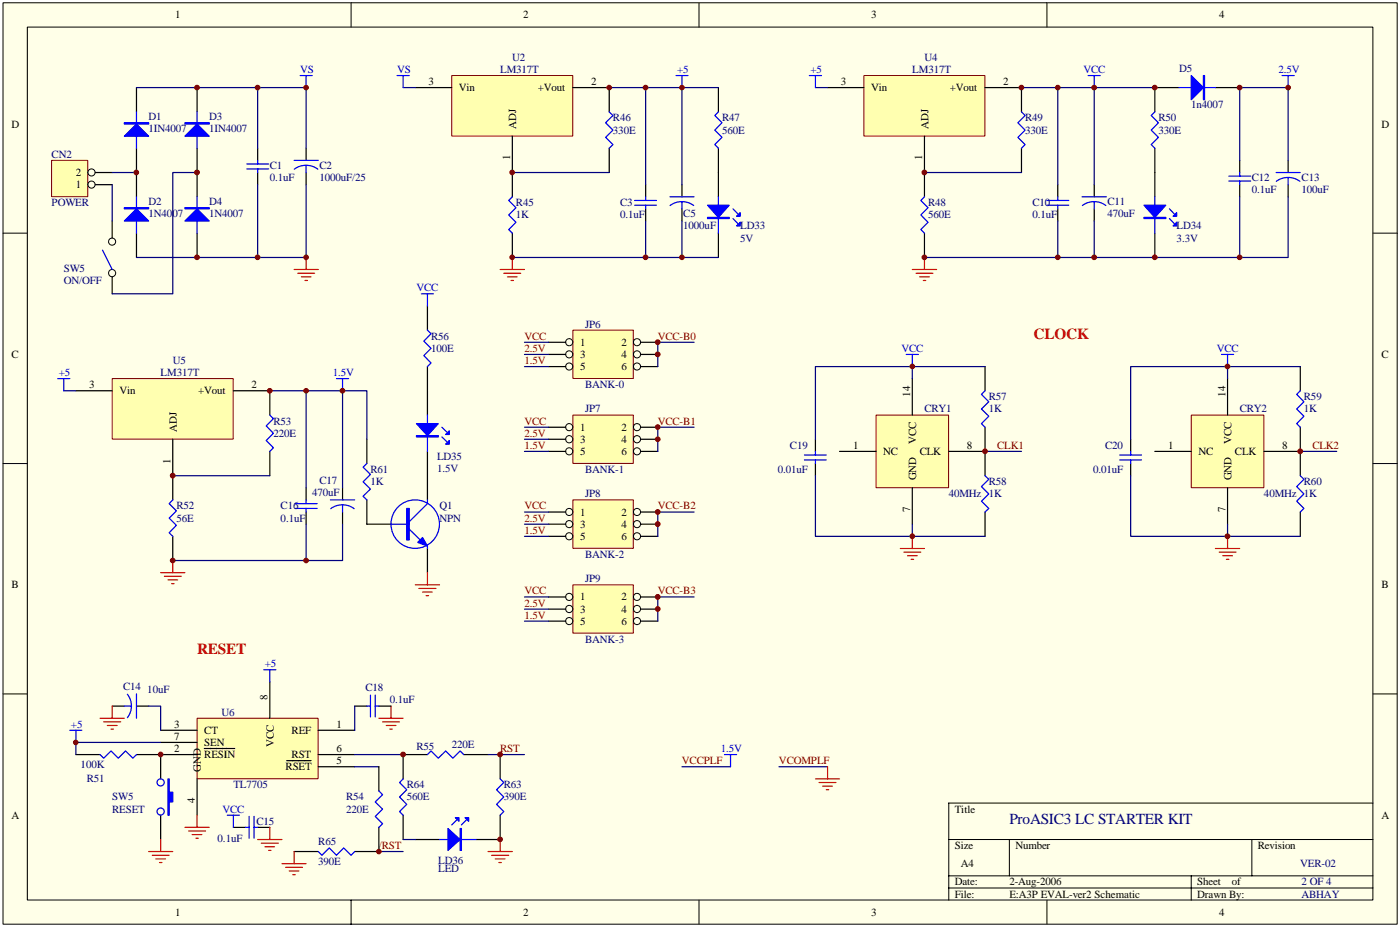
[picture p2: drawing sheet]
<svg xmlns="http://www.w3.org/2000/svg" width="242mm" height="160mm" viewBox="0 0 242 160" stroke-linecap="round" stroke-linejoin="round" font-family="sans-serif">
<path d="M.5 .5h241v159.2h-241z" fill="#ffffe8"/>
<g fill="none" stroke="#000" stroke-width=".17">
<path d="M.5 .5h241v159.2h-241zM4.7 4.7h232.6v150.8h-232.6zM60.7 .5v4.2M120.8 .5v4.2M181 .5v4.2M.5 40.3h4.2M237.4 40.3h4.2M.5 80.1h4.2M237.4 80.1h4.2M.5 119.9h4.2M237.4 119.9h4.2M237.4 138.7h-73.4v16.8"/>
<path d="M60.7 155.5v4.2M120.8 155.5v4.2M164 145h73.4M164 151.3h73.4M164 153.4h73.4M174.5 145v6.3M181 155.5v4.2M205.9 151.3v4.2M216.4 145v6.3"/>
</g>
<path d="M34.1 124.1h20.9v10.4h-20.9z" fill="#ffffb0"/>
<path d="M34.1 124.1h20.9v10.4h-20.9z" fill="none" stroke="#800000" stroke-width=".17"/>
<g fill="none" stroke="#000" stroke-width=".21">
<path d="M46.6 117.8v6.3M13.1 130.4h4.2M19.4 122h2.1M23.6 130.4h10.5M23.6 122h2.1M27.8 126.2h6.3M27.8 128.3h6.3M34.1 134.6v6.2M35.3 129.3h5.3M49.6 131.4h4.2M55 126.2h6.3M55 130.4h6.3"/>
<path d="M55 132.5h6.3M61.3 122h2.1M65.5 122h2.1M69.7 130.4h4.2M80.2 130.4h4.2M40.3 142.9h2.1M44.5 142.9h2.1"/>
</g>
<g fill="none" stroke="#00f" stroke-width=".21">
<path d="M22 119.9a3.3 3.3 0 0 1 0 4.1M23.6 119.9v4.2M17.3 130.4l.6 .6 1.3-1.3 1.2 1.3 1.3-1.3 1.3 1.3 .6-.6M21.5 122h1.2M63.4 122h.6M64 120.1v3.8M64.9 122h.6M64.9 120.1v3.8M73.9 130.4l.6-.7 1.3 1.3 1.2-1.3 1.3 1.3 1.2-1.3 .7 .7M39.3 140.8h2.1M40.3 140.8v2.1M42.4 142.9h.7"/>
<path d="M43.1 141v3.8M43.9 142.9h.6M43.9 141v3.8"/>
</g>
<g fill="none" stroke="#f00" stroke-width=".21">
<path d="M155.6 94.8h4.2M156.3 95.4h2.9M156.9 96h1.7M157.5 96.6h.4M157.7 92.7v2.1M17.3 124.1h4.2M17.9 124.7h3M18.5 125.3h1.7M19.2 126h.4M19.4 122v2.1M65.5 124.1h4.2M66.1 124.7h3"/>
<path d="M66.8 125.3h1.6M67.4 126h.4M67.6 122v2.1M44.5 145h4.2M45.2 145.7h2.9M45.8 146.3h1.7M46.4 146.9h.4M46.6 142.9v2.1"/>
</g>
<path d="M170.3 78h6.3M25.7 122h2.1v4.2M27.8 128.3h-14.7v2.1M61.3 132.5h4.2M61.3 122v4.2M61.3 130.4h8.4" fill="none" stroke="#000080" stroke-width=".21"/>
<path d="M8.9 27.7h6.3v6.3h-6.3z" fill="#ffffb0"/>
<path d="M8.9 27.7h6.3v6.3h-6.3z" fill="none" stroke="#800000" stroke-width=".17"/>
<g fill="none" stroke="#000" stroke-width=".17">
<circle cx="15.8" cy="31.9" r=".62"/>
<circle cx="15.8" cy="29.8" r=".62"/>
</g>
<path d="M23.6 15.1v4.2M34.1 15.1v4.2M16.5 31.9h2.9M16.5 29.8h2.9M23.6 25.6v8.4M34.1 25.6v8.4M44.5 25.6v2.1M44.5 29.8v2.1M52.9 25.6v2.1M52.9 29.8v2.1M23.6 40.3v4.2M34.1 40.3v4.2" fill="none" stroke="#000" stroke-width=".21"/>
<g fill="none" stroke="#00f" stroke-width=".21">
<path d="M23.6 19.3v6.3M34.1 19.3v6.3M51.9 13.1h2.1M52.9 13.1v2M23.6 34v6.3M34.1 34v6.3M42.7 28.3h3.7M42.7 29.2h3.7M44.5 27.7v.6M44.5 29.2v.6M50.8 27.7h4.2M50.9 29.2a3.4 3.4 0 0 1 4 0"/>
<path d="M52.9 28.6v1.2"/>
</g>
<g fill="#00f" stroke="#00f" stroke-width=".21">
<path d="M23.6 21.4l2.1 2.1h-4.2z"/>
<path d="M21.5 38.2l2.1-2.1 2.1 2.1z"/>
<path d="M32 23.5l2.1-2.1 2.1 2.1z"/>
<path d="M32 38.2l2.1-2.1 2.1 2.1z"/>
<path d="M21.5 21.2h4.2v.2h-4.2z" fill-rule="evenodd"/>
<path d="M21.5 35.9h4.2v.2h-4.2z" fill-rule="evenodd"/>
<path d="M32 21.2h4.2v.2h-4.2z" fill-rule="evenodd"/>
<path d="M32 35.9h4.2v.2h-4.2z" fill-rule="evenodd"/>
</g>
<path d="M23.6 15.1h29.3v10.5M44.5 15.1v10.5M19.4 29.8h4.2M44.5 31.9v12.6M52.9 31.9v12.6h-29.3" fill="none" stroke="#000080" stroke-width=".21"/>
<path d="M50.8 46.6h4.2M51.5 47.2h2.9M52.1 47.8h1.7M52.7 48.5h.4M52.9 44.5v2.1" fill="none" stroke="#f00" stroke-width=".21"/>
<path d="M78.1 13.1h20.9v10.4h-20.9z" fill="#ffffb0"/>
<path d="M78.1 13.1h20.9v10.4h-20.9z" fill="none" stroke="#800000" stroke-width=".17"/>
<path d="M71.8 15.1h6.3M99 15.1h6.3v4.2M88.6 23.5v10.5M105.3 25.6v4.2M111.6 31.9v2.1M111.6 36.1v2.1M117.9 31.9v2.1M117.9 36.1v2.1M88.6 40.3v4.2" fill="none" stroke="#000" stroke-width=".21"/>
<g fill="none" stroke="#00f" stroke-width=".21">
<path d="M68.6 13.1h2.1M69.7 13.1v2M105.3 19.3l.7 .7-1.3 1.2 1.3 1.3-1.3 1.2 1.3 1.3-.7 .6M116.9 13.1h2M117.9 13.1v2M88.6 34l-.7 .6 1.3 1.3-1.3 1.2 1.3 1.3-1.3 1.3 .7 .6M109.7 35.5h3.8M109.7 34.6h3.8M111.6 34v.6M111.6 35.5v.6M115.8 34h4.2M115.8 35.5a3.4 3.4 0 0 1 4.1 0"/>
<path d="M117.9 34.8v1.3"/>
</g>
<path d="M69.7 15.1h2.1M105.3 15.1h12.6v16.8M111.6 15.1v16.8M88.6 29.8h16.7M111.6 38.2v6.3M117.9 38.2v6.3h-29.3" fill="none" stroke="#000080" stroke-width=".21"/>
<path d="M86.5 46.6h4.2M87.1 47.2h2.9M87.7 47.8h1.7M88.3 48.5h.5M88.6 44.5v2.1" fill="none" stroke="#f00" stroke-width=".21"/>
<path d="M149.4 13.1h20.9v10.4h-20.9z" fill="#ffffb0"/>
<path d="M149.3 13.1h21v10.4h-21z" fill="none" stroke="#800000" stroke-width=".17"/>
<path d="M143.1 15.1h6.2M170.3 15.1h6.3v4.2M159.8 23.5v10.5M176.6 25.6v4.2M182.9 31.9v2.1M182.9 36.1v2.1M189.2 31.9v2.1M189.2 36.1v2.1M159.8 40.3v4.2" fill="none" stroke="#000" stroke-width=".21"/>
<g fill="none" stroke="#00f" stroke-width=".21">
<path d="M139.9 13.1h2.1M141 13.1v2M176.6 19.3l.6 .7-1.2 1.2 1.2 1.3-1.2 1.2 1.2 1.3-.6 .6M188.1 13.1h2.1M189.2 13.1v2M159.8 34l-.6 .6 1.2 1.3-1.2 1.2 1.2 1.3-1.2 1.3 .6 .6M181 35.5h3.8M181 34.6h3.8M182.9 34v.6M182.9 35.5v.6M187.1 34h4.2M187.1 35.5a3.4 3.4 0 0 1 4.1 0"/>
<path d="M189.2 34.8v1.3"/>
</g>
<path d="M141 15.1h2.1M176.6 15.1h12.6v16.8M182.9 15.1v16.8M159.8 29.8h16.8M182.9 38.2v6.3M189.2 38.2v6.3h-29.4" fill="none" stroke="#000080" stroke-width=".21"/>
<path d="M157.7 46.6h4.2M158.4 47.2h2.9M159 47.8h1.7M159.6 48.5h.4M159.8 44.5v2.1" fill="none" stroke="#f00" stroke-width=".21"/>
<path d="M19.4 65.4h20.9v10.5h-20.9z" fill="#ffffb0"/>
<path d="M19.4 65.4h20.9v10.5h-20.9z" fill="none" stroke="#800000" stroke-width=".17"/>
<g fill="none" stroke="#000" stroke-width=".21">
<path d="M124.2 15.1v4.2M199.6 15.1v4.2M124.2 25.6v8.4M199.6 25.6v8.4M73.9 52.9v4.1M124.2 40.3v4.2M199.6 40.3v4.2M13.1 67.5h6.3M29.9 75.9v10.5M40.3 67.5h6.3v4.2M46.6 78v4.2M73.9 63.3v8.4"/>
<path d="M73.9 78v4.2M29.9 92.7v4.1M52.9 84.3v2.1M52.9 88.5v2.1M59.2 84.3v2.1M59.2 88.5v2.1"/>
</g>
<g fill="none" stroke="#00f" stroke-width=".21">
<path d="M124.2 19.3l-.6 .7 1.2 1.2-1.2 1.3 1.2 1.2-1.2 1.3 .6 .6M199.6 19.3l-.6 .7 1.3 1.2-1.3 1.3 1.3 1.2-1.3 1.3 .6 .6M124.2 34v6.3M126.7 37.8l.8 .8M126.7 36.1l.8 .8M197.8 37.6h3.7v.2h-3.7zM199.6 34v6.3M202.2 37.8l.8 .8M202.2 36.1l.8 .8M73.9 57l.6 .7-1.2 1.2 1.2 1.3-1.2 1.2 1.2 1.3-.6 .6M10 65.4h2.1M11 65.4v2.1"/>
<path d="M46.6 71.7l.7 .6-1.3 1.3 1.3 1.3-1.3 1.2 1.3 1.3-.7 .6M58.2 65.4h2.1M59.2 65.4v2.1M73.9 71.7v6.3M76.4 75.5l.8 .8M76.4 73.8l.8 .8M156.7 61.2h2.1M157.7 61.2v2.1M29.9 86.4l-.7 .6 1.3 1.3-1.3 1.2 1.3 1.3-1.3 1.2 .7 .7M51 87.8h3.8M51 87h3.8M52.9 86.4v.6"/>
<path d="M52.9 87.8v.7M57.1 86.4h4.2M57.2 87.9a3.4 3.4 0 0 1 4 0M59.2 87.2v1.3M125.2 130.4h2.1M126.3 130.4v2.1"/>
</g>
<path d="M117.9 15.1h6.3M189.2 15.1h10.4M117.9 44.5h6.3M189.2 44.5h10.4M11 67.5h2.1M46.6 67.5h12.6v16.8M52.9 67.5v16.8M29.9 82.2h16.7M52.9 90.6v6.2M59.2 90.6v6.2h-29.3M117.9 132.5h8.4M134.7 132.5h8.4" fill="none" stroke="#000080" stroke-width=".21"/>
<g fill="none" stroke="#f00" stroke-width=".21">
<path d="M27.8 98.9h4.2M28.4 99.6h2.9M29.9 96.8v2.1M29 100.2h1.7M29.7 100.8h.4M141 134.6h4.1M141.6 135.2h2.9M142.2 135.8h1.7M142.8 136.4h.5M143.1 132.5v2.1M32 142.9h4.2M32.6 143.6h2.9"/>
<path d="M33.2 144.2h1.7M33.9 144.8h.4M34.1 140.8v2.1"/>
</g>
<g fill="#00f" stroke="#00f" stroke-width=".21">
<path d="M122.3 35.5h3.8l-1.9 2.1z"/>
<path d="M128 38.4v.6h-.7z"/>
<path d="M128 36.7v.7h-.7z"/>
<path d="M72 73.2h3.8l-1.9 2.1z"/>
<path d="M77.7 76.1v.6h-.7z"/>
<path d="M77.7 74.4v.7h-.7z"/>
<path d="M197.8 35.5h3.7l-1.9 2.1z"/>
<path d="M203.4 38.4v.6h-.6z"/>
<path d="M203.4 36.7v.7h-.6z"/>
<path d="M122.3 37.6h3.8v.2h-3.8z" fill-rule="evenodd"/>
<path d="M72 75.3h3.8v.2h-3.8z" fill-rule="evenodd"/>
</g>
<path d="M197.8 37.7h3.7" fill="none" stroke="#00f" stroke-width=".2"/>
<path d="M151.5 71.7h12.5v12.6h-12.5z" fill="#ffffb0"/>
<path d="M151.4 71.7h12.6v12.6h-12.6z" fill="none" stroke="#800000" stroke-width=".17"/>
<path d="M141 75.9v2.1M145.1 78h6.3M157.7 65.4v6.3M164 78h6.3M170.3 63.3v4.2M170.3 73.8v8.4M141 80.1v2.1M157.7 84.3v6.3M170.3 88.5v4.2" fill="none" stroke="#000" stroke-width=".21"/>
<path d="M139.1 79.5h3.7M139.1 78.6h3.7M141 78v.6M141 79.5v.6M170.3 67.5l-.6 .6 1.2 1.3-1.2 1.3 1.2 1.2-1.2 1.3 .6 .6M211.2 61.2h2.1M212.2 61.2v2.1M170.3 82.2l.6 .6-1.2 1.3 1.2 1.2-1.2 1.3 1.2 1.2-.6 .7" fill="none" stroke="#00f" stroke-width=".21"/>
<path d="M157.7 63.3h-16.7v12.6M170.3 63.3h-12.6v2.1M224.8 78h6.3M141 82.2v10.5h16.7M157.7 90.6v2.1h12.6" fill="none" stroke="#000080" stroke-width=".21"/>
<path d="M210.1 94.8h4.2M210.8 95.4h2.9M211.4 96h1.7M212 96.6h.4M212.2 92.7v2.1" fill="none" stroke="#f00" stroke-width=".21"/>
<path d="M206 71.7h12.5v12.6h-12.5z" fill="#ffffb0"/>
<path d="M205.9 71.7h12.6v12.6h-12.6z" fill="none" stroke="#800000" stroke-width=".17"/>
<g fill="none" stroke="#000" stroke-width=".21">
<path d="M199.6 15.1h4.2M210.1 15.1h4.2M214.3 27.7v2.1M214.3 31.9v2.1M222.7 27.7v2.1M222.7 31.9v2.1M195.5 75.9v2.1M199.6 78h6.3M212.2 65.4v6.3M218.5 78h6.3M224.8 63.3v4.2M224.8 73.8v8.4"/>
<path d="M195.5 80.1v2.1M212.2 84.3v6.3M224.8 88.5v4.2M27.8 130.4v4.2M27.8 140.8v4.2"/>
</g>
<g fill="none" stroke="#00f" stroke-width=".21">
<path d="M203.8 15.1h6.3M221.6 13.1h2.1M222.7 13.1v2M212.4 31.3h3.8M212.4 30.4h3.8M214.3 29.8v.6M214.3 31.3v.6M220.6 29.8h4.2M220.6 31.3a3.4 3.4 0 0 1 4.1 0M222.7 30.7v1.2M193.6 79.5h3.7M193.6 78.6h3.7"/>
<path d="M195.5 78v.6M195.5 79.5v.6M224.8 67.5l-.6 .6 1.2 1.3-1.2 1.3 1.2 1.2-1.2 1.3 .6 .6M224.8 82.2l.6 .6-1.2 1.3 1.2 1.2-1.2 1.3 1.2 1.2-.6 .7"/>
<circle cx="27.8" cy="135.2" r=".62"/>
<circle cx="27.8" cy="140.2" r=".62"/>
</g>
<path d="M214.3 27.7v-12.6h8.4v12.6M214.3 34v10.5M222.7 34v10.5h-23.1M212.2 63.3h-16.7v12.6M224.8 63.3h-12.6v2.1M195.5 82.2v10.5h16.7M212.2 90.6v2.1h12.6" fill="none" stroke="#000080" stroke-width=".21"/>
<g fill="#00f" stroke="#00f" stroke-width=".21">
<path d="M205.9 13.1l2.1 2-2.1 2.1z"/>
<path d="M29 134.6h.2v2.3h.7v1.6h-.7v2.3h-.2z" fill-rule="evenodd"/>
<path d="M208 13.1h.2v4.1h-.2z" fill-rule="evenodd"/>
</g>
<path d="M25.7 147.1h4.2M26.3 147.8h2.9M26.9 148.4h1.7M27.6 149h.4M27.8 145v2.1" fill="none" stroke="#f00" stroke-width=".21"/>
<path d="M99.1 57.1h10.4v8.3h-10.4z" fill="#ffffb0"/>
<path d="M99 57h10.5v8.4h-10.5z" fill="none" stroke="#800000" stroke-width=".17"/>
<g fill="none" stroke="#000" stroke-width=".17">
<circle cx="98.4" cy="59.1" r=".62"/>
<circle cx="110.1" cy="59.1" r=".62"/>
<circle cx="98.4" cy="61.2" r=".62"/>
<circle cx="98.4" cy="63.3" r=".62"/>
<circle cx="110.1" cy="61.2" r=".62"/>
<circle cx="110.1" cy="63.3" r=".62"/>
</g>
<path d="M94.8 59.1h3M110.8 59.1h2.9M94.8 61.2h3M94.8 63.3h3M110.8 61.2h2.9M110.8 63.3h2.9" fill="none" stroke="#000" stroke-width=".21"/>
<path d="M90.7 59.1h4.1M120 59.1h-6.3v4.2M90.7 61.2h4.1M90.7 63.3h4.1" fill="none" stroke="#000080" stroke-width=".21"/>
<path d="M99.1 71.7h10.4v8.4h-10.4z" fill="#ffffb0"/>
<path d="M99 71.7h10.5v8.4h-10.5z" fill="none" stroke="#800000" stroke-width=".17"/>
<g fill="none" stroke="#000" stroke-width=".17">
<circle cx="98.4" cy="75.9" r=".62"/>
<circle cx="98.4" cy="73.8" r=".62"/>
<circle cx="98.4" cy="78" r=".62"/>
<circle cx="110.1" cy="75.9" r=".62"/>
<circle cx="110.1" cy="73.8" r=".62"/>
<circle cx="110.1" cy="78" r=".62"/>
</g>
<path d="M94.8 73.8h3M94.8 75.9h3M94.8 78h3M110.8 73.8h2.9M110.8 75.9h2.9M110.8 78h2.9" fill="none" stroke="#000" stroke-width=".21"/>
<path d="M90.7 73.8h4.1M90.7 75.9h4.1M90.7 78h4.1M120 73.8h-6.3v4.2" fill="none" stroke="#000080" stroke-width=".21"/>
<path d="M99.1 86.4h10.4v8.3h-10.4z" fill="#ffffb0"/>
<path d="M99 86.4h10.5v8.3h-10.5z" fill="none" stroke="#800000" stroke-width=".17"/>
<g fill="none" stroke="#000" stroke-width=".17">
<circle cx="98.4" cy="90.5" r=".62"/>
<circle cx="98.4" cy="92.6" r=".62"/>
<circle cx="98.4" cy="88.4" r=".62"/>
<circle cx="110.1" cy="90.5" r=".62"/>
<circle cx="110.1" cy="92.6" r=".62"/>
<circle cx="110.1" cy="88.4" r=".62"/>
</g>
<path d="M94.8 88.5h3M94.8 90.6h3M94.8 92.7h3M110.8 88.5h2.9M110.8 90.6h2.9M110.8 92.7h2.9" fill="none" stroke="#000" stroke-width=".21"/>
<path d="M90.7 88.5h4.1M90.7 90.6h4.1M90.7 92.7h4.1M120 88.5h-6.3v4.2" fill="none" stroke="#000080" stroke-width=".21"/>
<path d="M99.1 101.1h10.4v8.3h-10.4z" fill="#ffffb0"/>
<path d="M99 101h10.5v8.4h-10.5z" fill="none" stroke="#800000" stroke-width=".17"/>
<g fill="none" stroke="#000" stroke-width=".17">
<circle cx="19.4" cy="47.2" r=".62"/>
<circle cx="19.4" cy="41.7" r=".62"/>
<circle cx="98.4" cy="105.2" r=".62"/>
<circle cx="98.4" cy="103.1" r=".62"/>
<circle cx="98.4" cy="107.3" r=".62"/>
<circle cx="110.1" cy="105.2" r=".62"/>
<circle cx="110.1" cy="103.1" r=".62"/>
<circle cx="110.1" cy="107.3" r=".62"/>
</g>
<g fill="none" stroke="#000" stroke-width=".21">
<path d="M19.4 38.2v2.9M19.4 47.8v3M63.4 75.9v4.2M63.4 86.4v4.2h4.2M73.9 82.2v4.2M73.9 94.8v4.1M94.8 103.1h3M94.8 105.2h3M94.8 107.3h3M110.8 103.1h2.9M110.8 105.2h2.9M110.8 107.3h2.9"/>
<path d="M65.5 132.5v4.1M69.7 130.4v4.2M86.5 130.4v4.2M50.8 147.1h4.2M65.5 142.9v4.2h-4.2M69.7 140.8v4.2M71.8 145h4.2M86.5 140.8v4.2h-4.2"/>
</g>
<path d="M19.4 31.9v6.3M34.1 29.8h-4.2v21h-10.5M59.2 67.5h4.2v8.4M90.7 103.1h4.1M90.7 105.2h4.1M90.7 107.3h4.1M120 103.1h-6.3v4.2M84.4 130.4h6.3M65.5 147.1h4.2M69.7 145h2.1" fill="none" stroke="#000080" stroke-width=".21"/>
<g fill="none" stroke="#00f" stroke-width=".21">
<path d="M17.7 43.2l1.7 3.4M72.8 50.8h2.1M73.9 50.8v2.1M63.4 80.1l-.6 .6 1.2 1.3-1.2 1.2 1.2 1.3-1.2 1.2 .6 .7M67.6 90.6h3.1M70.7 91.4l1.9 1.9M73.9 86.4v.6l-3.2 3.1M73.9 94.3v.5M45.6 115.7h2.1M46.6 115.7v2.1M12.1 126.2h2M13.1 126.2v2.1"/>
<path d="M65.5 136.6l.6 .7-1.2 1.2 1.2 1.3-1.2 1.2 1.2 1.3-.6 .6M69.7 134.6l-.6 .6 1.2 1.2-1.2 1.3 1.2 1.3-1.2 1.2 .6 .6M86.5 134.6l.6 .6-1.3 1.2 1.3 1.3-1.3 1.3 1.3 1.2-.6 .6M55 147.1l.6 .7 1.3-1.3 1.3 1.3 1.2-1.3 1.3 1.3 .6-.7M76 145h6.3M78.9 141.7l-.8 .8M80.6 141.7l-.8 .8"/>
<circle cx="71.8" cy="90.5" r="4.2"/>
</g>
<g fill="#00f" stroke="#00f" stroke-width=".21">
<path d="M73 92.9l.9 1.4-1.7-.6z"/>
<path d="M77.4 143.1l2.1 1.9-2.1 1.9z"/>
<path d="M80.4 141.3h.6v.6z"/>
<path d="M78.7 141.3h.6v.6z"/>
<path d="M70.3 87.8h.4v5.5h-.4z" fill-rule="evenodd"/>
<path d="M79.5 143.1h.3v3.8h-.3z" fill-rule="evenodd"/>
</g>
<g fill="none" stroke="#f00" stroke-width=".21">
<path d="M73.9 98.9v2.1M71.8 101h4.2M72.4 101.7h3M73 102.3h1.7M73.7 102.9h.4M48.7 149.2h4.2M49.4 149.8h2.9M50 150.5h1.7M50.6 151.1h.4M50.8 147.1v2.1M84.4 147.1h4.2M85 147.8h2.9"/>
<path d="M85.6 148.4h1.7M86.2 149h.5M86.5 145v2.1"/>
</g>
<g fill="#800000" stroke="#800000" stroke-width=".17">
<circle cx="27.8" cy="130.3" r=".41"/>
<circle cx="13.1" cy="128.3" r=".4"/>
<circle cx="69.7" cy="130.3" r=".41"/>
<circle cx="157.7" cy="92.6" r=".41"/>
<circle cx="170.3" cy="78" r=".41"/>
<circle cx="23.6" cy="29.8" r=".41"/>
<circle cx="34.1" cy="29.8" r=".41"/>
<circle cx="34.1" cy="15.1" r=".41"/>
<circle cx="34.1" cy="44.5" r=".41"/>
<circle cx="44.5" cy="44.5" r=".41"/>
<circle cx="52.9" cy="44.5" r=".4"/>
<circle cx="52.9" cy="15.1" r=".4"/>
<circle cx="44.5" cy="15.1" r=".41"/>
<circle cx="88.5" cy="29.8" r=".41"/>
<circle cx="105.3" cy="15.1" r=".4"/>
<circle cx="88.5" cy="44.5" r=".4"/>
<circle cx="117.9" cy="15.1" r=".4"/>
<circle cx="111.6" cy="15.1" r=".41"/>
<circle cx="117.9" cy="44.5" r=".4"/>
<circle cx="111.6" cy="44.5" r=".41"/>
<circle cx="159.8" cy="29.8" r=".41"/>
<circle cx="176.6" cy="15.1" r=".41"/>
<circle cx="159.8" cy="44.5" r=".41"/>
<circle cx="189.2" cy="15.1" r=".41"/>
<circle cx="182.9" cy="15.1" r=".4"/>
<circle cx="189.2" cy="44.5" r=".41"/>
<circle cx="182.9" cy="44.5" r=".4"/>
<circle cx="29.9" cy="82.2" r=".42"/>
<circle cx="46.6" cy="67.5" r=".41"/>
<circle cx="29.9" cy="96.8" r=".41"/>
<circle cx="59.2" cy="67.5" r=".41"/>
<circle cx="52.9" cy="67.5" r=".4"/>
<circle cx="52.9" cy="96.8" r=".4"/>
<circle cx="157.7" cy="63.3" r=".4"/>
<circle cx="199.6" cy="15.1" r=".41"/>
<circle cx="199.6" cy="44.5" r=".41"/>
<circle cx="212.2" cy="92.6" r=".41"/>
<circle cx="224.8" cy="78" r=".41"/>
<circle cx="212.2" cy="63.3" r=".41"/>
<circle cx="214.3" cy="15.1" r=".41"/>
<circle cx="222.7" cy="15.1" r=".4"/>
<circle cx="214.3" cy="44.5" r=".41"/>
<circle cx="113.7" cy="59.1" r=".41"/>
<circle cx="113.7" cy="61.2" r=".42"/>
<circle cx="113.7" cy="73.8" r=".41"/>
<circle cx="113.7" cy="75.9" r=".41"/>
<circle cx="113.7" cy="88.4" r=".41"/>
<circle cx="113.7" cy="90.5" r=".42"/>
<circle cx="113.7" cy="103.1" r=".42"/>
<circle cx="113.7" cy="105.2" r=".41"/>
<circle cx="86.5" cy="145" r=".41"/>
<circle cx="86.5" cy="130.3" r=".41"/>
<circle cx="65.5" cy="147.1" r=".4"/>
</g>
<g font-size="2.6" fill="#f00">
<text x="178.7" y="58.6">CLOCK</text>
<text x="34.1" y="113">RESET</text>
</g>
<text font-size="2.6" fill="#000080" x="174.5" y="142.3">ProASIC3 LC STARTER KIT</text>
<g font-size="1.9">
<text x="30.3" y="3.2">1</text>
<text x="90.4" y="3.2">2</text>
<text x="150.6" y="3.2">3</text>
<text x="210.8" y="3.2">4</text>
<text x="74.1" y="14.7">3</text>
<text x="79.3" y="15.8">Vin</text>
<text x="93" y="15.8">+Vout</text>
<text x="102.2" y="14.7">2</text>
<text x="145.4" y="14.7">3</text>
<text x="150.6" y="15.8">Vin</text>
<text x="164.2" y="15.8">+Vout</text>
<text x="173.4" y="14.7">2</text>
<text x="2" y="22">D</text>
<text x="89.2" y="22.3" transform="rotate(-90 89.2 22.3)">ADJ</text>
<text x="160.5" y="22.3" transform="rotate(-90 160.5 22.3)">ADJ</text>
<text x="238.8" y="22">D</text>
<text x="88.2" y="27.7" transform="rotate(-90 88.2 27.7)">1</text>
<text x="159.4" y="27.7" transform="rotate(-90 159.4 27.7)">1</text>
<text x="13.1" y="32.5">1</text>
<text x="13.1" y="30.4">2</text>
<text x="100.3" y="59.7">1</text>
<text x="107.4" y="59.7">2</text>
<text x="2" y="61.8">C</text>
<text x="100.3" y="61.8">3</text>
<text x="100.3" y="63.9">5</text>
<text x="107.4" y="61.8">4</text>
<text x="107.4" y="63.9">6</text>
<text x="238.8" y="61.8">C</text>
<text x="15.4" y="67.1">3</text>
<text x="20.6" y="68.1">Vin</text>
<text x="34.3" y="68.1">+Vout</text>
<text x="43.5" y="67.1">2</text>
<text x="157.4" y="68.6" transform="rotate(-90 157.4 68.6)">14</text>
<text x="211.8" y="68.6" transform="rotate(-90 211.8 68.6)">14</text>
<text x="30.5" y="74.6" transform="rotate(-90 30.5 74.6)">ADJ</text>
<text x="100.3" y="74.4">1</text>
<text x="100.3" y="76.5">3</text>
<text x="107.4" y="74.4">2</text>
<text x="107.4" y="76.5">4</text>
<text x="147.5" y="77.5">1</text>
<text x="158.4" y="76.7" transform="rotate(-90 158.4 76.7)">VCC</text>
<text x="167.2" y="77.5">8</text>
<text x="201.9" y="77.5">1</text>
<text x="212.9" y="76.7" transform="rotate(-90 212.9 76.7)">VCC</text>
<text x="221.6" y="77.5">8</text>
<text x="29.5" y="80.1" transform="rotate(-90 29.5 80.1)">1</text>
<text x="100.3" y="78.6">5</text>
<text x="107.4" y="78.6">6</text>
<text x="152.7" y="78.6">NC</text>
<text x="158.4" y="83" transform="rotate(-90 158.4 83)">GND</text>
<text x="159" y="78.6">CLK</text>
<text x="207.2" y="78.6">NC</text>
<text x="212.9" y="83" transform="rotate(-90 212.9 83)">GND</text>
<text x="213.5" y="78.6">CLK</text>
<text x="100.3" y="89.1">1</text>
<text x="107.4" y="89.1">2</text>
<text x="157.4" y="88.5" transform="rotate(-90 157.4 88.5)">7</text>
<text x="211.8" y="88.5" transform="rotate(-90 211.8 88.5)">7</text>
<text x="100.3" y="91.2">3</text>
<text x="100.3" y="93.3">5</text>
<text x="107.4" y="91.2">4</text>
<text x="107.4" y="93.3">6</text>
<text x="2" y="101.6">B</text>
<text x="238.8" y="101.6">B</text>
<text x="100.3" y="103.7">1</text>
<text x="100.3" y="105.8">3</text>
<text x="100.3" y="107.9">5</text>
<text x="107.4" y="103.7">2</text>
<text x="107.4" y="105.8">4</text>
<text x="107.4" y="107.9">6</text>
<text x="30.1" y="125.7">3</text>
<text x="46.3" y="120.9" transform="rotate(-90 46.3 120.9)">8</text>
<text x="58.2" y="125.7">1</text>
<text x="30.1" y="127.8">7</text>
<text x="30.1" y="129.9">2</text>
<text x="35.3" y="126.8">CT</text>
<text x="35.3" y="128.9">SEN</text>
<text x="35.3" y="131">RESIN</text>
<text x="47.3" y="129.1" transform="rotate(-90 47.3 129.1)">VCC</text>
<text x="50.4" y="126.8">REF</text>
<text x="50.4" y="131">RST</text>
<text x="58.2" y="129.9">6</text>
<text x="34.7" y="133.3" transform="rotate(-90 34.7 133.3)">GND</text>
<text x="49.4" y="133.1">RSET</text>
<text x="58.2" y="132">5</text>
<text x="2" y="141.4">A</text>
<text x="33.7" y="138.7" transform="rotate(-90 33.7 138.7)">4</text>
<text x="165.1" y="140.4">Title</text>
<text x="238.8" y="141.4">A</text>
<text x="165.1" y="146.7">Size</text>
<text x="166.1" y="149.8">A4</text>
<text x="175.5" y="146.7">Number</text>
<text x="217.5" y="146.7">Revision</text>
<text x="165.1" y="153">Date:</text>
<text x="165.1" y="155.1">File:</text>
<text x="174.5" y="153">2-Aug-2006</text>
<text x="174.5" y="155.1">E:A3P EVAL-ver2 Schematic</text>
<text x="207" y="153">Sheet</text>
<text x="207" y="155.1">Drawn By:</text>
<text x="213" y="153">of</text>
<text x="30.3" y="158.2">1</text>
<text x="90.4" y="158.2">2</text>
<text x="150.6" y="158.2">3</text>
<text x="210.8" y="158.2">4</text>
</g>
<g font-size="1.9" fill="#000080">
<text x="88.6" y="10.5">U2</text>
<text x="159.8" y="10.5">U4</text>
<text x="86.5" y="12.6">LM317T</text>
<text x="157.7" y="12.6">LM317T</text>
<text x="203.8" y="12.4">D5</text>
<text x="25.7" y="20.8">D1</text>
<text x="25.7" y="22.9">1IN4007</text>
<text x="36.2" y="20.8">D3</text>
<text x="36.2" y="22.9">1IN4007</text>
<text x="106" y="21">R46</text>
<text x="106" y="23.1">330E</text>
<text x="124.8" y="21">R47</text>
<text x="124.8" y="23.1">560E</text>
<text x="177.2" y="21">R49</text>
<text x="177.2" y="23.1">330E</text>
<text x="200.3" y="21">R50</text>
<text x="200.3" y="23.1">330E</text>
<text x="205.9" y="18.7">1n4007</text>
<text x="8.9" y="27.3">CN2</text>
<text x="46.6" y="29.2">C1</text>
<text x="55.2" y="29.2">C2</text>
<text x="8.9" y="35.7">POWER</text>
<text x="25.7" y="35.4">D2</text>
<text x="36.2" y="35.4">D4</text>
<text x="46.6" y="31.3">0.1uF</text>
<text x="55.2" y="31.3">1000uF/25</text>
<text x="89.2" y="35.7">R45</text>
<text x="107.2" y="35.7">C3</text>
<text x="160.4" y="35.7">R48</text>
<text x="178.5" y="35.7">C10</text>
<text x="191.5" y="35.4">C11</text>
<text x="216.4" y="31.3">C12</text>
<text x="216.4" y="33.3">0.1uF</text>
<text x="225" y="31.3">C13</text>
<text x="225" y="33.3">100uF</text>
<text x="25.7" y="37.5">1N4007</text>
<text x="36.2" y="37.5">1N4007</text>
<text x="89.2" y="37.7">1K</text>
<text x="107.2" y="37.7">0.1uF</text>
<text x="118.1" y="37.5">C5</text>
<text x="118.1" y="39.6">1000uF</text>
<text x="128" y="39.6">LD33</text>
<text x="128" y="41.7">5V</text>
<text x="160.4" y="37.7">560E</text>
<text x="178.5" y="37.7">0.1uF</text>
<text x="191.5" y="37.5">470uF</text>
<text x="203.4" y="39.6">LD34</text>
<text x="203.4" y="41.7">3.3V</text>
<text x="11" y="47">SW5</text>
<text x="11" y="49.1">ON/OFF</text>
<text x="74.5" y="58.7">R56</text>
<text x="101.1" y="56.6">JP6</text>
<text x="27.8" y="65">LM317T</text>
<text x="29.9" y="62.9">U5</text>
<text x="74.5" y="60.8">100E</text>
<text x="101.1" y="67.1">BANK-0</text>
<text x="101.1" y="71.3">JP7</text>
<text x="159.8" y="71.3">CRY1</text>
<text x="170.9" y="69.2">R57</text>
<text x="170.9" y="71.3">1K</text>
<text x="214.3" y="71.3">CRY2</text>
<text x="225.4" y="69.2">R59</text>
<text x="225.4" y="71.3">1K</text>
<text x="47.3" y="73.4">R53</text>
<text x="47.3" y="75.5">220E</text>
<text x="136.6" y="77.5">C19</text>
<text x="191" y="77.5">C20</text>
<text x="55.2" y="83.6">C17</text>
<text x="64" y="81.7">R61</text>
<text x="64" y="83.8">1K</text>
<text x="75.6" y="79.4">LD35</text>
<text x="75.6" y="81.5">1.5V</text>
<text x="101.1" y="81.7">BANK-1</text>
<text x="134.5" y="81.7">0.01uF</text>
<text x="170.9" y="83.8">R58</text>
<text x="189" y="81.7">0.01uF</text>
<text x="225.4" y="83.8">R60</text>
<text x="30.5" y="88">R52</text>
<text x="48.5" y="88">C16</text>
<text x="54" y="85.7">470uF</text>
<text x="76" y="88">Q1</text>
<text x="101.1" y="85.9">JP8</text>
<text x="164" y="85.9">40MHz 1K</text>
<text x="218.5" y="85.9">40MHz 1K</text>
<text x="30.5" y="90.1">56E</text>
<text x="48.5" y="90.1">0.1uF</text>
<text x="76" y="90.1">NPN</text>
<text x="101.1" y="96.4">BANK-2</text>
<text x="101.1" y="100.6">JP9</text>
<text x="101.1" y="111.1">BANK-3</text>
<text x="21.3" y="119.2">C14</text>
<text x="25.5" y="119.7">10uF</text>
<text x="63.2" y="119.4">C18</text>
<text x="38.3" y="123.6">U6</text>
<text x="67.4" y="121.5">0.1uF</text>
<text x="72" y="129.5">R55</text>
<text x="78.1" y="129.3">220E</text>
<text x="13.9" y="132.6">100K</text>
<text x="15" y="135.2">R51</text>
<text x="40.3" y="136.2">TL7705</text>
<text x="70.3" y="136.2">R64</text>
<text x="87.1" y="136.2">R63</text>
<text x="19.4" y="138.3">SW5</text>
<text x="19.4" y="140.4">RESET</text>
<text x="44.3" y="142.5">C15</text>
<text x="59.8" y="138.3">R54</text>
<text x="59.8" y="140.4">220E</text>
<text x="70.3" y="138.3">560E</text>
<text x="87.1" y="138.3">390E</text>
<text x="37.6" y="145.4">0.1uF</text>
<text x="55" y="146">R65</text>
<text x="55" y="149.4">390E</text>
<text x="75.8" y="149.2">LD36</text>
<text x="224.8" y="149.8">VER-02</text>
<text x="75.8" y="150.7">LED</text>
<text x="225" y="153">2 OF 4</text>
<text x="225" y="155.1">ABHAY</text>
</g>
<g font-size="1.9" fill="#00f">
<text x="51.9" y="12.6">VS</text>
<text x="68.6" y="12.6">VS</text>
<text x="117.1" y="12.6">+5</text>
<text x="140.1" y="12.6">+5</text>
<text x="187.3" y="12.6">VCC</text>
<text x="221" y="12.6">2.5V</text>
<text x="72" y="50.3">VCC</text>
<text x="10.2" y="65">+5</text>
<text x="57.5" y="65">1.5V</text>
<text x="155.8" y="60.8">VCC</text>
<text x="210.3" y="60.8">VCC</text>
<text x="45.8" y="115.3">+5</text>
<text x="12.3" y="125.7">+5</text>
<text x="124.6" y="129.9">1.5V</text>
<text x="38.5" y="140.4">VCC</text>
</g>
<g font-size="1.9" fill="#800000">
<text x="90.7" y="58.7">VCC</text>
<text x="113.7" y="58.7">VCC-B0</text>
<text x="90.7" y="60.8">2.5V</text>
<text x="90.7" y="62.9">1.5V</text>
<text x="90.7" y="73.4">VCC</text>
<text x="90.7" y="75.5">2.5V</text>
<text x="90.7" y="77.5">1.5V</text>
<text x="113.7" y="73.4">VCC-B1</text>
<text x="172.4" y="77.5">CLK1</text>
<text x="226.9" y="77.5">CLK2</text>
<text x="90.7" y="88">VCC</text>
<text x="113.7" y="88">VCC-B2</text>
<text x="90.7" y="90.1">2.5V</text>
<text x="90.7" y="92.2">1.5V</text>
<text x="90.7" y="102.7">VCC</text>
<text x="90.7" y="104.8">2.5V</text>
<text x="90.7" y="106.9">1.5V</text>
<text x="113.7" y="102.7">VCC-B3</text>
<text x="86.5" y="129.9">RST</text>
<text x="117.9" y="132">VCCPLF</text>
<text x="134.7" y="132">VCOMPLF</text>
<text x="65.5" y="146.7">/RST</text>
</g>
</svg>
